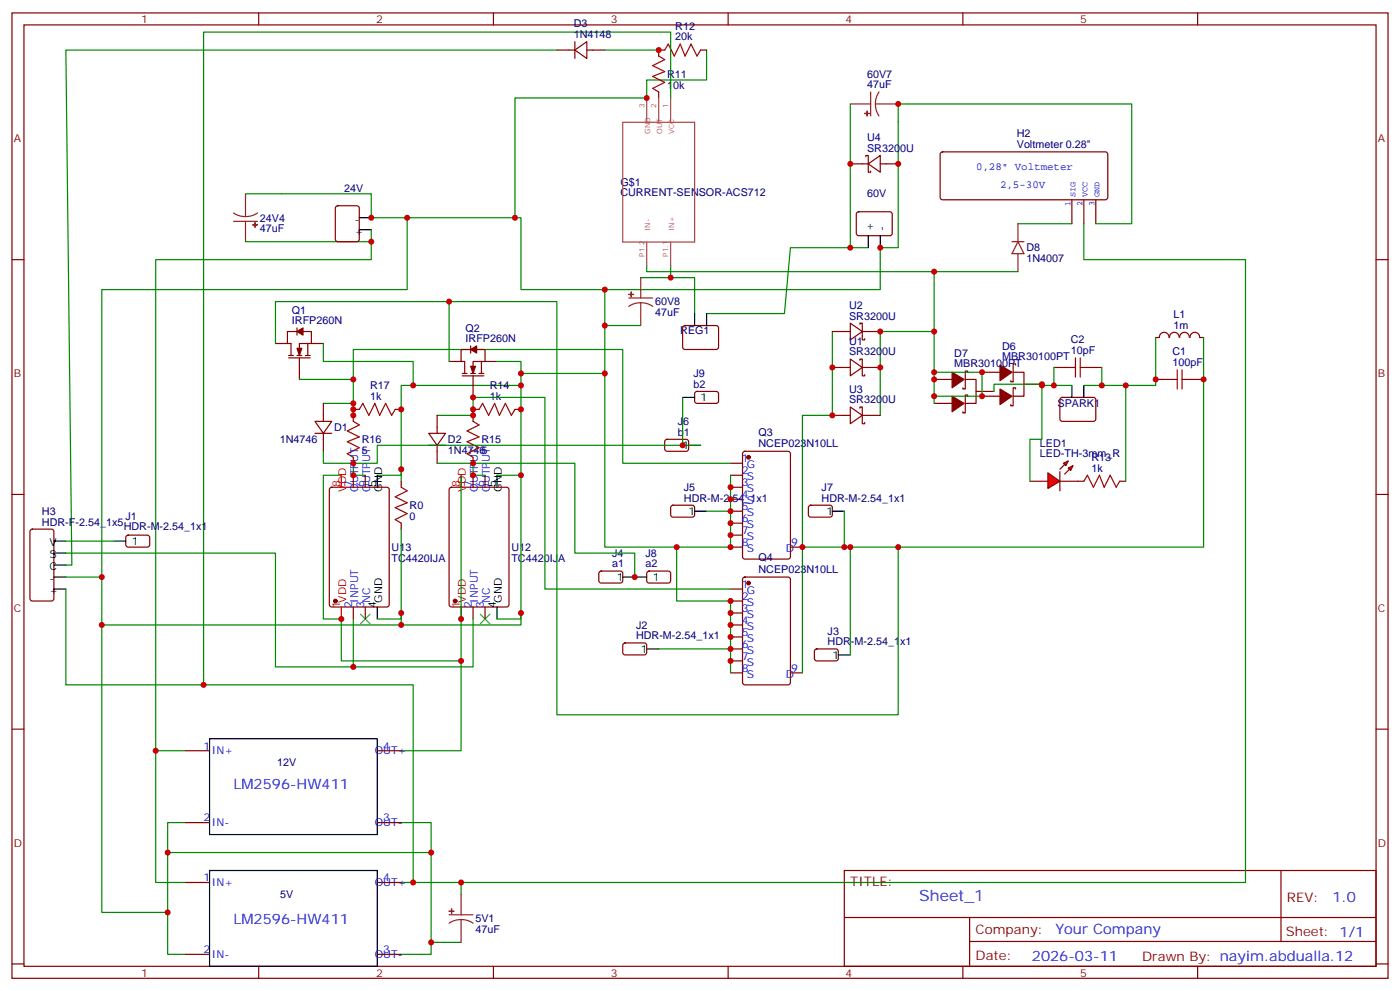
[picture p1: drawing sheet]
<svg xmlns="http://www.w3.org/2000/svg" width="412mm" height="292mm" viewBox="0 0 412 292" stroke-linecap="round" stroke-linejoin="round" font-family="sans-serif">
<g fill="none" stroke="#870000" stroke-width=".35">
<path d="M3.5 3.8h405.4v284.3h-405.4zM7.1 7.3h398.2v277.3h-398.2zM76.2 3.8v3.5M145.3 3.8v3.5M164 14.7h5.3M169.3 14.7l3.6-2.4v4.9zM169.3 12.3v4.9M172.9 14.7h5.3M195.8 14.7h-1.8v1.8M206.4 14.7h1.7M214.5 3.8v3.5M283.6 3.8v3.5"/>
<path d="M352.8 3.8v3.5M194 27.1v1.8M277.2 44.9l.4-.2 48.3 .1 .4 .6v13l-.7 .4h-48.2l-.5-.7v-12.7zM315.7 58.8v7.1M319.3 58.8v7.1M322.8 58.8v7.1M3.5 76.5h3.6M99 60.8l.5-.2h5.6l.7 .4v9.5l-.4 .6-5.9 .1-.7-.5v-9.4zM252.5 62.6l.4-.2h9.5l.4 .7v5.9l-.7 .4h-9.4l-.5-.7v-5.6zM405.3 76.5h3.6M201.3 96.1l.5-.2h9.4l.5 .7-.1 5.9-.6 .4h-9.5l-.4-.7v-5.6zM95.2 118.8v5.3"/>
<path d="M312.4 117.3l.5-.2h9.5l.4 .7-.1 5.9-.6 .4-9.5-.1-.4-.6v-5.6zM92.8 124.1h4.9l-2.5 3.5zM92.8 127.6h4.9M95.2 127.6v5.3M104.1 120.6h1.7M104.1 122.3v1.8M104.1 134.7v1.8M104.1 140v3.5M107.6 140v3.5M116.4 120.6h1.8M126.3 127.6h4.9l-2.4 3.6zM126.3 131.2h4.9"/>
<path d="M128.8 122.3v5.3M128.8 131.2v5.3M139.3 122.3v1.8M139.3 134.7v1.8M139.3 140v3.5M139.3 120.6h1.8M142.9 140v3.5M151.7 120.6h1.8M215.2 136.5h3.5M215.2 140h3.5M219 133.1l.4-.2h12.7l.7 .5v30.6l-.4 .6-13 .1-.6-.5-.1-30.6zM3.5 145.6h3.6"/>
<path d="M97.2 143.7l.5-.2h16.2l.7 .4 .1 34.2-.5 .6-16.5 .1-.6-.5-.1-34.1zM132.5 143.7l.5-.2h16.2l.7 .4v34.2l-.4 .6-16.5 .1-.7-.5v-34.1zM215.2 143.5h3.5M215.2 147h3.5M215.2 150.6h3.5M215.2 154.1h3.5M215.2 157.6h3.5M405.3 145.6h3.6M104.1 178.8v3.5M107.6 178.8v3.5M139.3 178.8v3.5M142.9 178.8v3.5"/>
<path d="M215.2 161.1h3.5M215.2 173.5h3.5M215.2 177h3.5M219 170.2l.4-.2h12.7l.7 .4v30.6l-.4 .7h-13l-.6-.4-.1-30.6zM232.8 161.1h3.6M215.2 180.6h3.5M215.2 184.1h3.5M215.2 187.6h3.5M215.2 191.1h3.5M215.2 194.7h3.5M215.2 198.2h3.5M232.8 198.2h3.6"/>
<path d="M3.5 214.8h3.6M405.3 214.8h3.6M54.7 221.1h7M111.1 221.1h7.1M54.7 259.9h7M54.7 242.3h7M111.1 259.9h7.1M111.1 242.3h7.1M248.7 256.4h156.6v28.2h-156.6zM377.3 256.4v20.9M248.7 270.2h156.5M285.6 277.3h119.6"/>
<path d="M285.6 270.2v14.2M3.5 283.9h3.6M54.7 281.1h7M76.2 284.6v3.5M111.1 281.1h7.1M145.3 284.6v3.5M214.5 284.6v3.5M283.6 284.6v3.5M352.8 284.6v3.5M405.3 283.9h3.6"/>
</g>
<g fill="#870000" stroke="#870000" stroke-width=".35">
<circle cx="220.5" cy="134.7" r=".53"/>
<circle cx="220.5" cy="171.7" r=".53"/>
<circle cx="134.1" cy="177" r=".53"/>
<circle cx="98.8" cy="177" r=".53"/>
</g>
<g fill="none" stroke="#008700" stroke-width=".35">
<path d="M164 14.7h-144.6l1.8 151.7h-1.8M178.2 14.7h15.8M208.1 14.7v8.9h-17.6v5.3h-38.8v35.2M197.6 28.9v-19.4h-137.6v192.2h61.7v58.2h-3.5M250.5 30.6v42.4M264.6 30.6v42.4h-5.3v12.3h-105.8v-21.2h-44.1v-7h-37.1M72.3 71.2h37.1M109.4 67.7v8.8h-63.5v144.6M119.9 64.1v21.2h-89.9v183.4h19.4M255.8 73h-23l-1.7 19.4h-23M188.7 81.8h15.9v10.6M95.2 118.8h8.9v3.5"/>
<path d="M153.5 113.5h-35.3v26.5h-7.1M178.2 110h-24.7v30h-7.1M95.2 132.9v3.6h8.9v3.5h3.5M100.5 140h-5.3v42.3h5.3v12.4h35.3v-54.7M128.8 136.5h10.5v3.5h3.6M139.3 120.6v1.7h-10.5M215.2 140v21.1h-15.9v15.9h15.9M19.4 162.9h61.7v33.5h58.2v-14.1M19.4 173.5v28.2h40.6M19.4 170h10.6M30 184.1h88.2M118.2 180.6v3.5h35.3v-3.5"/>
<path d="M135.8 194.7v26.4h-17.6M54.7 221.1h-8.8v38.8h8.8M49.4 251.1h77.6M54.7 242.3h-5.3v38.8h5.3M118.2 242.3h8.8v38.8h-8.8M121.7 259.9h14.1v3.6M127 277.6h8.8"/>
</g>
<path d="M106.2 180.9l2.8 2.8M109 180.9l-2.8 2.8M141.5 180.9l2.8 2.8M144.3 180.9l-2.8 2.8" fill="none" stroke="#3c3" stroke-width=".35"/>
<g fill="none" stroke="#8c2424" stroke-width=".35">
<path d="M250.5 30.6h6M256.5 27.1v7M257.9 30.6l.2 1.9 .8 1.6M257.9 30.6h6.7M258.9 27.1l-.8 1.7-.2 1.8M72.3 57.1v6.7M68.8 62.7l1.7 .8 1.8 .3M68.8 65.2h7M72.3 65.2v6M75.8 62.7l-1.6 .8-1.9 .3M132.3 269.5h7M135.8 270.9l1.9 .2 1.6 .8"/>
<path d="M135.8 270.9l-1.8 .2-1.7 .8M135.8 263.5v6M135.8 270.9v6.7"/>
</g>
<g fill="#8c2424" stroke="#8c2424" stroke-width=".35">
<path d="M74.4 66.2l1.4 .1z"/>
<path d="M75.1 65.5v1.5z"/>
<path d="M255.4 32.7v1.4z"/>
<path d="M254.7 33.4h1.4z"/>
<path d="M132.3 268.4h1.4z"/>
<path d="M133 267.7v1.4z"/>
</g>
<path d="M194 16.5l1.8 1.1-3.5 1.7 3.5 1.8-3.5 1.4 3.5 1.8-3.5 1.7 1.7 1.1M195.8 14.7l1-1.7 1.8 3.5 1.8-3.5 1.4 3.5 1.8-3.5 1.7 3.5 1.1-1.8M104.1 124.1l1.7 1.1-3.5 1.7 3.5 1.8-3.5 1.4 3.5 1.8-3.5 1.7 1.8 1.1M105.8 120.6l1.1-1.8 1.8 3.5 1.7-3.5 1.4 3.5 1.8-3.5 1.8 3.5 1-1.7M139.3 124.1l1.8 1.1-3.5 1.7 3.5 1.8-3.5 1.4 3.5 1.8-3.5 1.7 1.7 1.1M141.1 120.6l1.1-1.8 1.7 3.5 1.8-3.5 1.4 3.5 1.8-3.5 1.7 3.5 1.1-1.7" fill="none" stroke="#a10000" stroke-width=".35"/>
<path d="M100.5 140v3.5M135.8 140v3.5M100.5 178.8v3.5M135.8 178.8v3.5" fill="none" stroke="#f00" stroke-width=".35"/>
<g fill="none" stroke="#000" stroke-width=".35">
<path d="M105.8 67.7h3.6M105.8 64.1h3.6M255.8 69.4v3.6M259.3 69.4v3.6M204.6 92.4v3.5M208.1 92.4v3.5M315.7 113.5v3.6M319.3 113.5v3.6M111.1 140v3.5M146.4 140v3.5M111.1 178.8v3.5M146.4 178.8v3.5"/>
<path d="M61.7 217.6h49.4v28.2h-49.4zM61.7 256.4h49.4v28.2h-49.4z"/>
</g>
<g fill="#f00" stroke="#870000" stroke-width=".35">
<path d="M308.7 139.3l3.5 2.4-3.5 2.2z"/>
<path d="M312.2 138.9v5.7z"/>
</g>
<g fill="#870000" stroke="#870000" stroke-width=".35">
<path d="M312.2 138.2l1.4-1.4z"/>
<path d="M315 138.2l-1.4 1.4z"/>
</g>
<g fill="#f00" stroke="#870000" stroke-width=".35">
<path d="M313.3 136.5l1.4-.8-.7 1.5z"/>
<path d="M314.7 137.9l1.4-.7-.7 1.4z"/>
</g>
<g fill="none" stroke="#870000" stroke-width=".35">
<path d="M250.5 48.3h5.3M255.1 46.1v-.3h.7v4.9h.7v-.3M255.8 48.3l3.5-2.5v4.9zM259.3 48.3h5.3M87.5 96.6v2.1M88.2 97.6h-3.5v3.6h1v3.5M88.9 97.6h2.8v3.6M245.2 97.6h5.3M250.5 95.2l3.5 2.4-3.5 2.5zM253.3 95.5v-.3h.7v4.9h.7v-.3M254 97.6h5.3M340.4 99.4h1.1"/>
<path d="M341.5 99.4a1.41 1.41 0 0 1 1.4-1.5 1.41 1.41 0 0 1 1.4 1.5M344.5 99.4a1.41 1.41 0 0 1 1.4-1.5 1.41 1.41 0 0 1 1.4 1.5M347.5 99.4a1.41 1.41 0 0 1 1.4-1.5 1.41 1.41 0 0 1 1.4 1.5M350.6 99.4a1.41 1.41 0 0 1 1.4-1.5 1.41 1.41 0 0 1 1.4 1.5M353.5 99.4h1M81.1 101.2h3.6M85 104.7h1.4M85 105.4h6.4M87.5 104.7h1.4M88.2 105.4v6.4M90 104.7h1.4M90.7 101.2v3.5"/>
<path d="M91.7 101.2h-3.5v3.5M91.7 101.2h3.5M132.3 106.5h3.5M136.2 110h1.4M136.2 110.7h6.3M138.6 101.9v2.1M138.6 110h1.5M139.3 102.9h-3.5v3.6h1.1v3.5M139.3 110.7v6.4M140.1 102.9h2.8v3.6M141.1 110h1.4M141.8 106.5v3.5"/>
<path d="M142.9 106.5h-3.6v3.5M142.9 106.5h3.5M204.8 115.5l.5-.2h5.9l.5 .7-.1 2.4-.6 .4-6-.1-.4-.6v-2.1zM245.2 108.2h5.3M250.5 105.8l3.5 2.4-3.5 2.5zM250.5 119.9l3.5 2.4-3.5 2.5zM253.3 106.1v-.3h.7v4.9h.7v-.4M254 108.2h5.3M275.2 111.8h5.3M275.2 118.8h5.3M284.3 111.8h3.2v7h-3.2M285 109.6v-.3h-.7v5.3h-.7v-.4"/>
<path d="M285 116.7v-.4h-.7v5.3h-.7v-.3M287.5 115.3h5.3M289.3 109.6h5.3M289.3 116.7h5.3M298.4 109.6h3.2v7.1h-3.2M299.2 107.5v-.3h-.8v5.3h-.7v-.4M299.2 114.6v-.4h-.8v5.3h-.7v-.3M301.6 113.2h5.3M310.4 108.2h3.6M321 108.2h3.6M340.4 111.8h3.6M351 111.8h3.5"/>
<path d="M196 129.6l.5-.2 5.9 .1 .4 .6v2.4l-.7 .4h-5.9l-.4-.7v-2.1zM245.2 122.3h5.3M253.3 120.2v-.3h.7v4.9h.7v-.3M254 122.3h5.3M9.1 156.1l.4-.2h5.7l.6 .4 .1 20-.5 .7h-5.9l-.6-.4-.1-20zM37.3 157.8l.4-.2 6 .1 .4 .6-.1 2.4-.6 .4h-5.9l-.5-.7v-2.1zM118.2 141.7v1.8M118.2 154.1v1.8M197.8 149l.5-.2 5.9 .1 .4 .6-.1 2.4-.6 .4h-5.9l-.4-.7v-2.1zM238.4 149l.4-.2 5.9 .1 .5 .6-.1 2.4-.6 .4h-5.9l-.5-.7v-2.1zM303.4 141.7h5.3M312.2 141.7h7.1"/>
<path d="M329.8 141.7h1.8M176.6 168.4l.5-.2 5.9 .1 .4 .6v2.4l-.7 .4h-5.9l-.4-.7v-2.1zM190.7 168.4l.5-.2 5.9 .1 .5 .6-.1 2.4-.7 .4h-5.9l-.4-.7v-2.1zM183.7 189.6l.4-.2h6l.4 .7-.1 2.4-.6 .4-5.9-.1-.5-.6v-2.1zM240.1 191.3l.5-.2 5.9 .1 .4 .6v2.4l-.7 .5-5.9-.1-.4-.6v-2.2z"/>
</g>
<path d="M314 108.2h2.8M316.8 105.4v5.7M318.2 108.2h2.8M318.2 105.4v5.7M344 111.8h2.8M346.8 108.9v5.7M348.2 111.8h2.8M348.2 108.9v5.7M118.2 143.5l1.7 1.1-3.5 1.7 3.5 1.8-3.5 1.4 3.5 1.8-3.5 1.7 1.8 1.1M319.3 141.7l1-1.7 1.8 3.5 1.7-3.5 1.5 3.5 1.7-3.5 1.8 3.5 1-1.8" fill="none" stroke="#a10000" stroke-width=".35"/>
<g fill="#870000" stroke="#870000" stroke-width=".35">
<path d="M294.6 107.5l3.5 2.1-3.5 2.5z"/>
<path d="M294.6 114.6l3.5 2.1-3.5 2.5z"/>
<path d="M280.5 109.6l3.5 2.2-3.5 2.4z"/>
<path d="M280.5 116.7l3.5 2.1-3.5 2.5z"/>
<path d="M87.5 97.6l1.8-1v2.1z"/>
<path d="M87.5 102.6h1.4l-.7 2.1z"/>
<path d="M138.6 102.9l1.8-1v2.1z"/>
<path d="M138.6 107.9h1.5l-.8 2.1z"/>
</g>
<g fill="none" stroke="#008700" stroke-width=".35">
<path d="M264.6 30.6h68.8v35.3h-10.6M190.5 78.2v1.8h84.7v29.6M197.6 78.2v3.6M299.9 65.9h15.8M319.3 65.9v10.6h47.6v183.4h-231.1M132.3 88.8v17.7M178.2 85.3v75.8h21.1M178.2 95.9h10.5M245.2 97.6v24.7h-8.8v75.9M275.2 97.6h-15.9v24.7M275.2 80h24.7M340.4 99.4v14.1h-21.1"/>
<path d="M354.5 99.4v61.7h-118.1M81.1 101.2v-12.4h82.9v121.7h100.6v-49.4M88.2 111.8h15.9M95.2 101.2v5.3h26.5v7M104.1 118.8v-15.9h79.3v33.6h31.8M146.4 106.5h7.1v3.5M201.1 117.1v14.1M275.2 116.7h14.1v-7.1h-14.1v9.2M306.9 113.5v15.9h-3.5v12.3M310.4 108.2v5.3M315.7 113.5h-8.8v-.3h-14.1v2.1M324.6 108.2v5.3"/>
<path d="M331.6 113.5v28.2M118.2 138.2v3.5M139.3 122.3v-5.2h21.2v56.4h54.7M139.3 136.5h30v26.4h17.7v7.1M153.5 140v42.3h-7.1M206.4 131.2h-95.3v5.3h-7M19.4 159.4h14.1M118.2 155.9v26.4h-7.1M208.1 150.6h7.1M248.7 150.6v10.5M215.2 177v21.2M250.5 161.1v31.8"/>
<path d="M104.1 182.3v14.1M194 191.1h21.2"/>
</g>
<path d="M298.1 71.2h3.5M299.9 71.2l1.7 3.5h-3.5zM299.9 65.9v5.3M299.9 74.7v5.3M185.2 87.8h7.1M188.7 89.2l1.9 .2 1.7 .8M188.7 89.2l-1.8 .2-1.7 .8M188.7 81.8v6M188.7 89.2v6.7" fill="none" stroke="#8c2424" stroke-width=".35"/>
<g fill="#8c2424" stroke="#8c2424" stroke-width=".35">
<path d="M185.2 86.7h1.4z"/>
<path d="M185.9 86v1.4z"/>
</g>
<g fill="none" stroke="#000" stroke-width=".35">
<path d="M201.1 117.1h3.5M202.8 131.2h3.6M15.9 159.4h3.5M33.5 159.4h3.5M204.6 150.6h3.5M245.2 150.6h3.5M15.9 173.5h3.5M15.9 170h3.5M15.9 166.4h3.5M15.9 162.9h3.5M183.4 170h7.1M190.5 191.1h3.5"/>
<path d="M246.9 192.9h3.6"/>
</g>
<path d="M183.4 36h21.2v35.3h-21.2zM190.5 28.9v6.9M194 28.9v6.9M197.6 28.9v6.9M190.5 71.3v6.9M197.6 71.3v6.9" fill="none" stroke="#a64a4a" stroke-width=".35"/>
<g fill="#c00">
<circle cx="118.2" cy="184.1" r=".88"/>
<circle cx="30" cy="184.1" r=".88"/>
<circle cx="153.5" cy="180.6" r=".88"/>
<circle cx="118.2" cy="180.6" r=".88"/>
<circle cx="139.3" cy="136.5" r=".88"/>
<circle cx="104.1" cy="136.5" r=".88"/>
<circle cx="127" cy="277.6" r=".88"/>
<circle cx="109.4" cy="64.1" r=".88"/>
<circle cx="109.4" cy="71.2" r=".88"/>
<circle cx="30" cy="170" r=".88"/>
<circle cx="127" cy="251.1" r=".88"/>
<circle cx="118.2" cy="138.2" r=".88"/>
<circle cx="153.5" cy="120.6" r=".88"/>
<circle cx="139.3" cy="120.6" r=".88"/>
<circle cx="139.3" cy="122.3" r=".88"/>
<circle cx="104.1" cy="122.3" r=".88"/>
<circle cx="104.1" cy="120.6" r=".88"/>
<circle cx="118.2" cy="120.6" r=".88"/>
<circle cx="49.4" cy="268.7" r=".88"/>
<circle cx="119.9" cy="64.1" r=".88"/>
<circle cx="45.9" cy="221.1" r=".88"/>
<circle cx="49.4" cy="251.1" r=".88"/>
<circle cx="135.8" cy="182.3" r=".88"/>
<circle cx="139.3" cy="140" r=".88"/>
<circle cx="100.5" cy="182.3" r=".88"/>
<circle cx="104.1" cy="140" r=".88"/>
<circle cx="215.2" cy="143.5" r=".88"/>
<circle cx="215.2" cy="147" r=".88"/>
<circle cx="215.2" cy="150.6" r=".88"/>
<circle cx="215.2" cy="154.1" r=".88"/>
<circle cx="215.2" cy="157.6" r=".88"/>
<circle cx="215.2" cy="161.1" r=".88"/>
<circle cx="259.3" cy="73" r=".88"/>
<circle cx="289.3" cy="116.7" r=".88"/>
<circle cx="275.2" cy="116.7" r=".88"/>
<circle cx="289.3" cy="109.6" r=".88"/>
<circle cx="275.2" cy="111.8" r=".88"/>
<circle cx="306.9" cy="113.2" r=".88"/>
<circle cx="245.2" cy="122.3" r=".88"/>
<circle cx="236.4" cy="161.1" r=".88"/>
<circle cx="215.2" cy="180.6" r=".88"/>
<circle cx="215.2" cy="184.1" r=".88"/>
<circle cx="215.2" cy="187.6" r=".88"/>
<circle cx="215.2" cy="191.1" r=".88"/>
<circle cx="215.2" cy="194.7" r=".88"/>
<circle cx="215.2" cy="177" r=".88"/>
<circle cx="250.5" cy="73" r=".88"/>
<circle cx="275.2" cy="109.6" r=".88"/>
<circle cx="275.2" cy="97.6" r=".88"/>
<circle cx="199.3" cy="161.1" r=".88"/>
<circle cx="178.2" cy="85.3" r=".88"/>
<circle cx="178.2" cy="110" r=".88"/>
<circle cx="153.5" cy="113.5" r=".88"/>
<circle cx="104.1" cy="118.8" r=".88"/>
<circle cx="135.8" cy="194.7" r=".88"/>
<circle cx="178.2" cy="95.9" r=".88"/>
<circle cx="275.2" cy="80" r=".88"/>
<circle cx="135.8" cy="259.9" r=".88"/>
<circle cx="264.6" cy="30.6" r=".88"/>
<circle cx="306.9" cy="113.5" r=".88"/>
<circle cx="331.6" cy="113.5" r=".88"/>
<circle cx="248.7" cy="161.1" r=".88"/>
<circle cx="250.5" cy="161.1" r=".88"/>
<circle cx="104.1" cy="196.4" r=".88"/>
<circle cx="197.6" cy="81.8" r=".88"/>
<circle cx="340.4" cy="111.8" r=".88"/>
<circle cx="354.5" cy="111.8" r=".88"/>
<circle cx="259.3" cy="97.6" r=".88"/>
<circle cx="245.2" cy="108.2" r=".88"/>
<circle cx="259.3" cy="108.2" r=".88"/>
<circle cx="310.4" cy="113.5" r=".88"/>
<circle cx="324.6" cy="113.5" r=".88"/>
<circle cx="104.1" cy="111.8" r=".88"/>
<circle cx="121.7" cy="113.5" r=".88"/>
<circle cx="264.6" cy="161.1" r=".88"/>
<circle cx="139.3" cy="117.1" r=".88"/>
<circle cx="132.3" cy="88.8" r=".88"/>
<circle cx="153.5" cy="110" r=".88"/>
<circle cx="153.5" cy="140" r=".88"/>
<circle cx="201.1" cy="131.2" r=".88"/>
<circle cx="187" cy="170" r=".88"/>
<circle cx="60" cy="201.7" r=".88"/>
<circle cx="121.7" cy="259.9" r=".88"/>
<circle cx="151.7" cy="64.1" r=".88"/>
<circle cx="190.5" cy="28.9" r=".88"/>
<circle cx="194" cy="14.7" r=".88"/>
<circle cx="264.6" cy="48.3" r=".88"/>
<circle cx="250.5" cy="48.3" r=".88"/>
</g>
<text font-size="4.6" fill="#00f" x="270.8" y="265.4">Sheet_1</text>
<g font-size="4.2" fill="#00f">
<text x="68.8" y="232.4">LM2596-HW411</text>
<text x="392.5" y="265.7">1.0</text>
<text x="68.8" y="272.3">LM2596-HW411</text>
<text x="310.9" y="275.2">Your Company</text>
<text x="304" y="283">2026-03-11</text>
</g>
<g font-size="3.9" fill="#800">
<text x="250.5" y="261">TITLE:</text>
<text x="379.1" y="265.7">REV:</text>
<text x="287.4" y="275.2">Company:</text>
<text x="378.7" y="275.8">Sheet: 1/1</text>
<text x="287.4" y="282.9">Date:</text>
<text x="336.4" y="282.9">Drawn By: nayim.abdualla.12</text>
</g>
<g font-size="3.2" fill="#800">
<text x="41.6" y="6.8">1</text>
<text x="110.8" y="6.8">2</text>
<text x="179.9" y="6.8">3</text>
<text x="249.1" y="6.8">4</text>
<text x="318.2" y="6.8">5</text>
<text x="4.1" y="41.9">A</text>
<text x="405.9" y="41.9">A</text>
<text x="4.1" y="111.1">B</text>
<text x="405.9" y="111.1">B</text>
<text x="4.1" y="180.2">C</text>
<text x="405.9" y="180.2">C</text>
<text x="4.1" y="249.3">D</text>
<text x="405.9" y="249.3">D</text>
<text x="41.6" y="287.6">1</text>
<text x="110.8" y="287.6">2</text>
<text x="179.9" y="287.6">3</text>
<text x="249.1" y="287.6">4</text>
<text x="318.2" y="287.6">5</text>
</g>
<g font-size="3.2" fill="#000080">
<text x="169" y="11.2">1N4148</text>
<text x="169" y="8">D3</text>
<text x="198.9" y="11.9">20k</text>
<text x="198.9" y="8.8">R12</text>
<text x="196.5" y="23">R11</text>
<text x="255.4" y="22.9">60V7</text>
<text x="196.5" y="26.1">10k</text>
<text x="255.4" y="26">47uF</text>
<text x="255.4" y="41.5">U4</text>
<text x="299.5" y="40.5">H2</text>
<text x="255.4" y="44.7">SR3200U</text>
<text x="299.5" y="43.7">Voltmeter 0.28&quot;</text>
<text x="101.4" y="56.4">24V</text>
<text x="182.7" y="57.7">CURRENT-SENSOR-ACS712</text>
<text x="182.7" y="54.7">G$1</text>
<text x="255.5" y="58.1">60V</text>
<text x="76.6" y="65.2">24V4</text>
<text x="76.6" y="68.5">47uF</text>
<text x="302.3" y="77.3">1N4007</text>
<text x="302.3" y="74.1">D8</text>
<text x="193" y="90">60V8</text>
<text x="86" y="95.5">IRFP260N</text>
<text x="86" y="92.4">Q1</text>
<text x="193" y="93.2">47uF</text>
<text x="250.1" y="94.1">SR3200U</text>
<text x="250.1" y="90.9">U2</text>
<text x="345.7" y="93.7">L1</text>
<text x="137.1" y="100.8">IRFP260N</text>
<text x="137.1" y="97.7">Q2</text>
<text x="200.4" y="98.4">REG1</text>
<text x="250.1" y="101.6">U1</text>
<text x="315.4" y="101.1">C2</text>
<text x="345.7" y="96.8">1m</text>
<text x="250.1" y="104.7">SR3200U</text>
<text x="281.1" y="105.3">D7</text>
<text x="295.2" y="106.1">MBR30100PT</text>
<text x="295.2" y="103.2">D6</text>
<text x="315.4" y="104.4">10pF</text>
<text x="345.4" y="107.9">100pF</text>
<text x="345.4" y="104.7">C1</text>
<text x="204.3" y="111.1">J9</text>
<text x="281.1" y="108.2">MBR30100PT</text>
<text x="109" y="117.8">1k</text>
<text x="109" y="114.6">R17</text>
<text x="144.3" y="117.8">1k</text>
<text x="144.3" y="114.6">R14</text>
<text x="204.3" y="114.2">b2</text>
<text x="250.1" y="118.8">SR3200U</text>
<text x="250.1" y="115.7">U3</text>
<text x="311.5" y="119.8">SPARK1</text>
<text x="199.7" y="125.2">J6</text>
<text x="82.4" y="130.5">1N4746</text>
<text x="98.4" y="127">D1</text>
<text x="106.5" y="130.5">R16</text>
<text x="131.9" y="130.5">D2</text>
<text x="141.8" y="130.5">R15</text>
<text x="199.7" y="128.3">b1</text>
<text x="223.4" y="131.6">NCEP023N10LL</text>
<text x="223.4" y="128.3">Q3</text>
<text x="306.3" y="131.6">LED1</text>
<text x="106.5" y="133.7">5</text>
<text x="131.9" y="133.7">1N47465</text>
<text x="306.3" y="134.7">LED-TH-3mm_R</text>
<text x="321.5" y="135.8">R13</text>
<text x="321.5" y="138.9">1k</text>
<text x="120.6" y="149.9">R0</text>
<text x="201.5" y="147.7">HDR-M-2.54_1x1</text>
<text x="201.5" y="144.6">J5</text>
<text x="242" y="147.7">HDR-M-2.54_1x1</text>
<text x="242" y="144.6">J7</text>
<text x="12.4" y="154.8">HDR-F-2.54_1x5</text>
<text x="12.4" y="151.6">H3</text>
<text x="36.9" y="153.2">J1</text>
<text x="120.6" y="153.1">0</text>
<text x="36.5" y="156.1">HDR-M-2.54_1x1</text>
<text x="115.4" y="165.6">TC4420IJA</text>
<text x="115.4" y="162.3">U13</text>
<text x="150.6" y="165.6">TC4420IJA</text>
<text x="150.6" y="162.3">U12</text>
<text x="180.3" y="167.1">a1</text>
<text x="180.3" y="164">J4</text>
<text x="190.2" y="167.1">a2</text>
<text x="190.2" y="164">J8</text>
<text x="223.4" y="165.4">Q4</text>
<text x="223.4" y="168.7">NCEP023N10LL</text>
<text x="187.3" y="185.2">J2</text>
<text x="187.3" y="188.3">HDR-M-2.54_1x1</text>
<text x="243.8" y="190.1">HDR-M-2.54_1x1</text>
<text x="243.8" y="187">J3</text>
<text x="81.6" y="225.7">12V</text>
<text x="82.5" y="264.5">5V</text>
<text x="140.1" y="274.9">47uF</text>
<text x="140.1" y="271.6">5V1</text>
</g>
<g font-size="3.2" fill="#00f">
<text x="287.5" y="50">0,28&quot; Voltmeter</text>
<text x="294.6" y="55.3">2,5-30V</text>
<text x="218.5" y="136.1">1</text>
<text x="220" y="137.9">G</text>
<text x="103.7" y="143.3" transform="rotate(-90 103.7 143.3)">7</text>
<text x="107.2" y="143.3" transform="rotate(-90 107.2 143.3)">6</text>
<text x="139" y="143.3" transform="rotate(-90 139 143.3)">7</text>
<text x="142.5" y="143.3" transform="rotate(-90 142.5 143.3)">6</text>
<text x="218.5" y="139.6">2</text>
<text x="218.5" y="143.2">3</text>
<text x="220" y="141.4">S</text>
<text x="105.5" y="144.8" transform="rotate(-90 105.5 144.8)">OUTPUT</text>
<text x="109" y="144.8" transform="rotate(-90 109 144.8)">OUTPUT</text>
<text x="140.8" y="144.8" transform="rotate(-90 140.8 144.8)">OUTPUT</text>
<text x="144.3" y="144.8" transform="rotate(-90 144.3 144.8)">OUTPUT</text>
<text x="218.5" y="146.7">4</text>
<text x="220" y="144.9">S</text>
<text x="220" y="148.4">S</text>
<text x="218.5" y="150.2">5</text>
<text x="218.5" y="153.7">6</text>
<text x="220" y="152">S</text>
<text x="220" y="155.5">S</text>
<text x="218.5" y="157.3">7</text>
<text x="218.5" y="160.8">8</text>
<text x="220" y="159">S</text>
<text x="233" y="160.8">9</text>
<text x="220" y="162.6">S</text>
<text x="231.5" y="162.6">D</text>
<text x="218.5" y="173.1">1</text>
<text x="103.7" y="179" transform="rotate(-90 103.7 179)">2</text>
<text x="105.5" y="177.5" transform="rotate(-90 105.5 177.5)">INPUT</text>
<text x="107.2" y="179" transform="rotate(-90 107.2 179)">3</text>
<text x="109" y="177.5" transform="rotate(-90 109 177.5)">NC</text>
<text x="139" y="179" transform="rotate(-90 139 179)">2</text>
<text x="140.8" y="177.5" transform="rotate(-90 140.8 177.5)">INPUT</text>
<text x="142.5" y="179" transform="rotate(-90 142.5 179)">3</text>
<text x="144.3" y="177.5" transform="rotate(-90 144.3 177.5)">NC</text>
<text x="218.5" y="176.7">2</text>
<text x="220" y="174.9">G</text>
<text x="220" y="178.4">S</text>
<text x="218.5" y="180.2">3</text>
<text x="218.5" y="183.7">4</text>
<text x="220" y="182">S</text>
<text x="220" y="185.5">S</text>
<text x="218.5" y="187.3">5</text>
<text x="218.5" y="190.8">6</text>
<text x="220" y="189">S</text>
<text x="218.5" y="194.3">7</text>
<text x="218.5" y="197.8">8</text>
<text x="220" y="192.5">S</text>
<text x="220" y="196.1">S</text>
<text x="233" y="197.8">9</text>
<text x="220" y="199.6">S</text>
<text x="231.5" y="199.6">D</text>
<text x="60" y="220.8">1</text>
<text x="112.9" y="220.8">4</text>
<text x="62.4" y="222.2">IN+</text>
<text x="110.4" y="222.2">OUT+</text>
<text x="60" y="241.9">2</text>
<text x="62.4" y="243.3">IN-</text>
<text x="110.4" y="243.3">OUT-</text>
<text x="112.9" y="241.9">3</text>
<text x="60" y="259.6">1</text>
<text x="62.4" y="261">IN+</text>
<text x="110.4" y="261">OUT+</text>
<text x="112.9" y="259.6">4</text>
<text x="60" y="280.7">2</text>
<text x="112.9" y="280.7">3</text>
<text x="62.4" y="282.2">IN-</text>
<text x="110.4" y="282.2">OUT-</text>
</g>
<g font-size="3.2">
<text x="104.5" y="65.5">-</text>
<text x="104.5" y="69.1">+</text>
<text x="257.2" y="68.1" transform="rotate(-90 257.2 68.1)">+</text>
<text x="260.7" y="68.1" transform="rotate(-90 260.7 68.1)">-</text>
<text x="206.4" y="118.1">1</text>
<text x="201.1" y="132.2">1</text>
<text x="110.8" y="143.3" transform="rotate(-90 110.8 143.3)">5</text>
<text x="146" y="143.3" transform="rotate(-90 146 143.3)">5</text>
<text x="112.5" y="144.8" transform="rotate(-90 112.5 144.8)">GND</text>
<text x="147.8" y="144.8" transform="rotate(-90 147.8 144.8)">GND</text>
<text x="202.8" y="151.6">1</text>
<text x="243.4" y="151.6">1</text>
<text x="14.6" y="160.8">V</text>
<text x="38.8" y="160.4">1</text>
<text x="14.6" y="167.9">C</text>
<text x="14.6" y="164.3">S</text>
<text x="14.6" y="171.4">-</text>
<text x="181.7" y="171">1</text>
<text x="192.3" y="171">1</text>
<text x="14.6" y="174.9">+</text>
<text x="110.8" y="179" transform="rotate(-90 110.8 179)">4</text>
<text x="112.5" y="177.5" transform="rotate(-90 112.5 177.5)">GND</text>
<text x="146" y="179" transform="rotate(-90 146 179)">4</text>
<text x="147.8" y="177.5" transform="rotate(-90 147.8 177.5)">GND</text>
<text x="188.7" y="192.2">1</text>
<text x="245.2" y="194">1</text>
</g>
<g font-size="3.2" fill="#f00">
<text x="100.2" y="143.3" transform="rotate(-90 100.2 143.3)">8</text>
<text x="135.5" y="143.3" transform="rotate(-90 135.5 143.3)">8</text>
<text x="102" y="144.8" transform="rotate(-90 102 144.8)">VDD</text>
<text x="137.2" y="144.8" transform="rotate(-90 137.2 144.8)">VDD</text>
<text x="100.2" y="179" transform="rotate(-90 100.2 179)">1</text>
<text x="102" y="177.5" transform="rotate(-90 102 177.5)">VDD</text>
<text x="135.5" y="179" transform="rotate(-90 135.5 179)">1</text>
<text x="137.2" y="177.5" transform="rotate(-90 137.2 177.5)">VDD</text>
</g>
<g font-size="2.5" fill="#00f">
<text x="316.8" y="58.1" transform="rotate(-90 316.8 58.1)">SIG</text>
<text x="320.3" y="58.1" transform="rotate(-90 320.3 58.1)">VCC</text>
<text x="323.8" y="58.1" transform="rotate(-90 323.8 58.1)">GND</text>
<text x="315.4" y="60.6" transform="rotate(-90 315.4 60.6)">1</text>
<text x="318.9" y="60.6" transform="rotate(-90 318.9 60.6)">2</text>
<text x="322.4" y="60.6" transform="rotate(-90 322.4 60.6)">3</text>
</g>
<g font-size="2.1" fill="#a54b4b">
<text x="189.8" y="31.7" transform="rotate(-90 189.8 31.7)">3</text>
<text x="193.3" y="31.7" transform="rotate(-90 193.3 31.7)">2</text>
<text x="196.9" y="31.7" transform="rotate(-90 196.9 31.7)">1</text>
<text x="191.5" y="39.4" transform="rotate(-90 191.5 39.4)">GND</text>
<text x="195.1" y="39.4" transform="rotate(-90 195.1 39.4)">OUT</text>
<text x="198.6" y="39.4" transform="rotate(-90 198.6 39.4)">VCC</text>
<text x="191.5" y="67.9" transform="rotate(-90 191.5 67.9)">IN-</text>
<text x="198.6" y="67.9" transform="rotate(-90 198.6 67.9)">IN+</text>
<text x="189.8" y="75.6" transform="rotate(-90 189.8 75.6)">P1.2</text>
<text x="196.9" y="75.6" transform="rotate(-90 196.9 75.6)">P1.1</text>
</g>
</svg>
